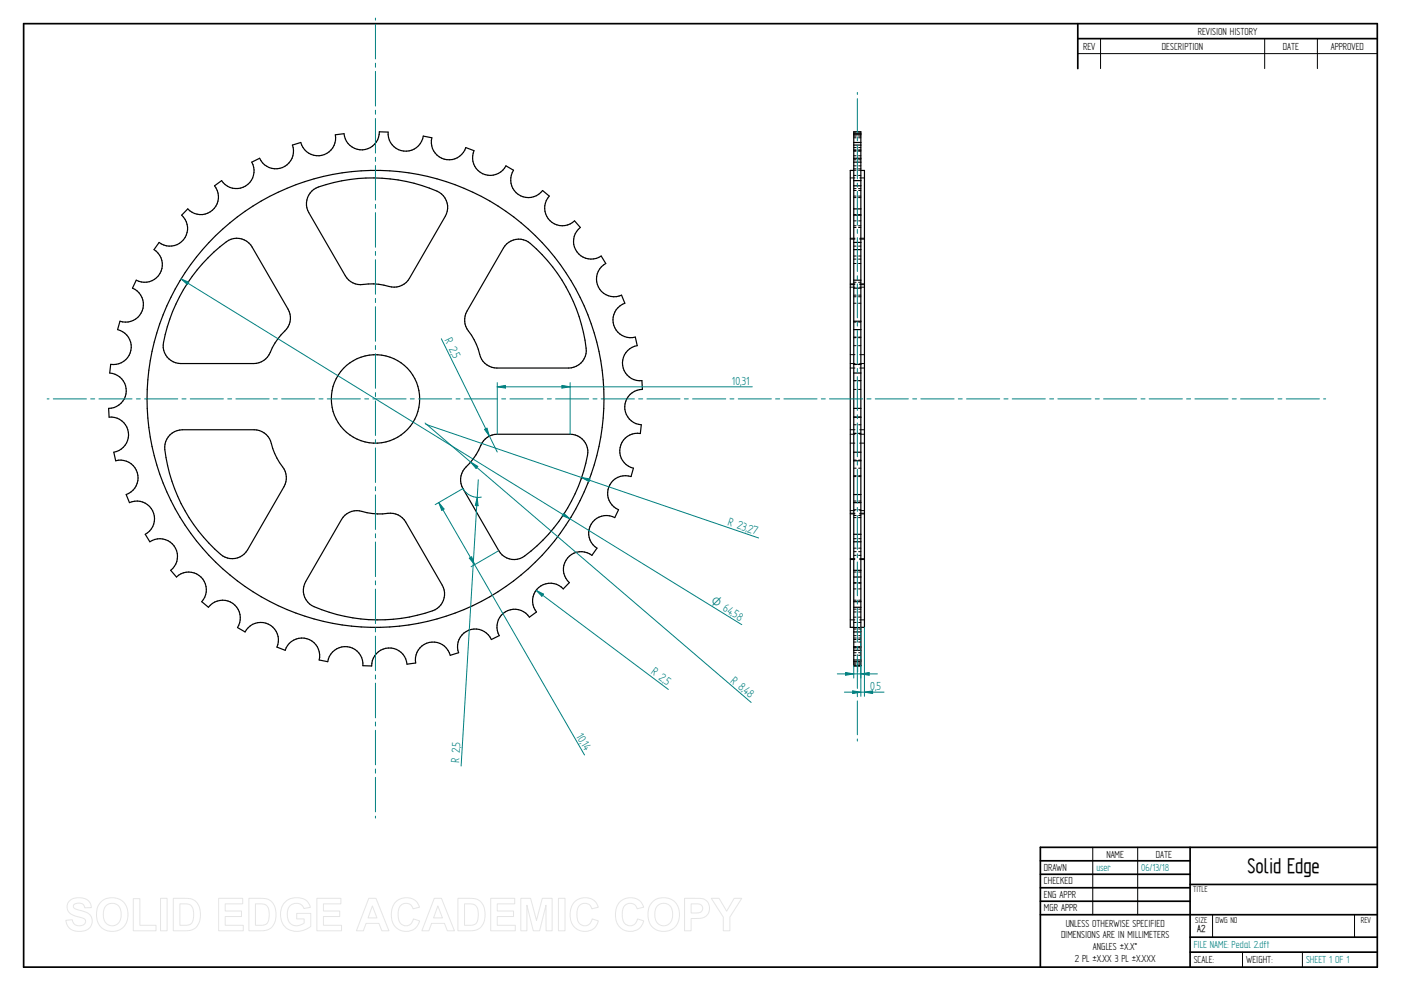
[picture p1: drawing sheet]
<svg xmlns="http://www.w3.org/2000/svg" width="594mm" height="420mm" viewBox="0 0 594 420" stroke-linecap="round" stroke-linejoin="round" font-family="sans-serif">
<g fill="none" stroke="#000" stroke-width=".72">
<path d="M10 10h574v400h-574zM457 10v19.1M457 16.4h127M504.6 359.2v50.8M584 359.2h-142.9v50.8M441.1 365h63.5M441.1 370.7h63.5M441.1 376.4h63.5M504.6 375h79.4M441.1 382.1h63.5M441.1 387.8h142.9M504.6 397.3h79.4"/>
<path d="M504.6 403.7h79.4"/>
</g>
<g fill="none" stroke="#000" stroke-width=".42">
<path d="M466.7 16.4v12.7M536.3 16.4v12.7M558.6 16.4v12.7M457 22.7h127M362 57.7h1M362 56h1M362 58.4h1M364.1 56h.9M364.1 58.4h.9M364.1 57.7h.9M360.5 75.4h2M362 62.6h1"/>
<path d="M362 70.3h1M362 63.9h1M362 72.2h1M362 66h1M362 63.5h1M362 64.1h1M362 67.7h1M362 74.4h1M362 80h1M362 71.6h1M364.1 63.9h.9M364.1 72.2h.9"/>
<path d="M364.1 66h.9M364.1 63.5h.9M364.1 64.1h.9M364.1 67.7h.9M364.1 74.4h.9M364.1 80h.9M364.1 71.6h.9M364.1 62.6h.9M364.1 70.3h.9M364.6 75.4h2M362 80.8h1M362 93.6h1"/>
<path d="M362 83.1h1M362 96.4h1M362 83.8h1M362 95.7h1M362 91h1M364.1 83.1h.9M364.1 96.4h.9M364.1 83.8h.9M364.1 95.7h.9M364.1 91h.9M364.1 80.8h.9M364.1 93.6h.9"/>
<path d="M360.5 101h2M360.5 101.4h2M362 108.5h1M362 111.7h1M362 109.9h1M362 119.7h1M362 104.4h1M364.1 111.7h.9M364.1 109.9h.9M364.1 119.7h.9M364.1 104.4h.9M364.1 108.5h.9"/>
<path d="M364.6 101h2M364.6 101.4h2M360.5 120.7h2M360.5 120.4h2M360.5 121.8h2M362 125.1h1M362 128.6h1M362 125.8h1M362 136.6h1M364.1 128.6h.9M364.1 125.8h.9M364.1 136.6h.9"/>
<path d="M364.1 125.1h.9M364.5 120.7h2.1M364.5 121.8h2.1M364.6 120.4h2M360.5 154.1h2M360.5 156h2M360.5 150.4h2M362 142.9h1M362 146.6h1M362 143.2h1M362 154.6h1M364.1 146.6h.9"/>
<path d="M364.1 143.2h.9M364.1 154.6h.9M364.1 142.9h.9M364.6 154.1h2M364.6 156h2M364.6 150.4h2M362 161.4h1M362 165.1h1M362 176.8h1M364.1 165.1h.9M364.1 161.4h.9M364.1 176.8h.9"/>
<path d="M360.5 182.2h2M360.5 184.1h2M360.5 187.9h2M362 180.1h1M362 198.5h1M362 183.8h1M362 183.7h1M362 195.1h1M364.1 183.8h.9M364.1 180.1h.9M364.1 198.5h.9M364.1 183.7h.9"/>
<path d="M364.1 195.1h.9M364.5 187.9h2.1M364.6 182.2h2M364.6 184.1h2M360.5 217.6h2M360.5 217.9h2M360.5 216.5h2M362 216.1h1M362 202.1h1M362 219.5h1M362 201.7h1M362 218.6h1"/>
<path d="M362 212.4h1M364.1 202.1h.9M364.1 219.5h.9M364.1 216.1h.9M364.1 201.7h.9M364.1 218.6h.9M364.1 212.4h.9M364.5 217.9h2.1M364.6 217.6h2M364.6 216.5h2M360.5 236.9h2M360.5 237.2h2"/>
<path d="M362 232.4h1M362 235.5h1M362 233.9h1M362 228.4h1M364.1 235.5h.9M364.1 232.4h.9M364.1 233.9h.9M364.1 228.4h.9M364.5 236.9h2.1M364.5 237.2h2.1M362 247h1M362 259.5h1"/>
<path d="M362 249.7h1M362 247.3h1M362 258.3h1M362 254.5h1M362 242.5h1M364.1 249.7h.9M364.1 247h.9M364.1 259.5h.9M364.1 247.3h.9M364.1 258.3h.9M364.1 254.5h.9M364.1 242.5h.9"/>
<path d="M360.5 262.8h2M362 269.5h1M362 261.7h1M362 276.7h1M362 271.1h1M362 277.8h1M362 266.7h1M362 272.2h1M362 274.7h1M362 274.2h1M362 270.5h1M362 263.9h1"/>
<path d="M364.1 261.7h.9M364.1 271.1h.9M364.1 277.8h.9M364.1 269.5h.9M364.1 276.7h.9M364.1 266.7h.9M364.1 272.2h.9M364.1 274.7h.9M364.1 274.2h.9M364.1 270.5h.9M364.1 263.9h.9M364.5 262.8h2.1"/>
<path d="M362 281.1h1M362 281.6h1M364.1 281.6h.9M364.1 281.1h.9M463.4 359.2v28.6M482.4 359.2v28.6M514.2 387.9v9.4M574.4 387.9v9.4M526.9 403.7v6.3M552.3 403.7v6.3"/>
</g>
<g fill="none" stroke="#000" stroke-width=".51">
<path d="M362 57.1h3M362 55.9h3v226.5h-3zM362 56.7h3M362 72.3h-1.5v193.7h1.5M362 60.4h3M362 78.8h3M362 68.7h3M362 76.6h3M362 61.5h3M362 67.1h3M365 72.3h1.6v193.7h-1.6M79.6 88.6a7.5 7.5 0 0 0 10.4 .6 7.5 7.5 0 0 0 1-10.4l3-2.2 .7 .9a7.5 7.5 0 0 0 9.9 1 7.5 7.5 0 0 0 2.2-9.8l3.3-1.6 .6 1a7.5 7.5 0 0 0 9.6 2.7 7.5 7.5 0 0 0 3.7-9.3l3.5-1.1 .4 1.1a7.5 7.5 0 0 0 9.1 4.2 7.5 7.5 0 0 0 5.2-8.6l3.7-.4 .2 1.1a7.5 7.5 0 0 0 8.2 5.7 7.5 7.5 0 0 0 6.6-7.6l3.7 .1v1.1a7.5 7.5 0 0 0 7.2 7 7.5 7.5 0 0 0 7.7-6.4l3.6 .7-.2 1.2a7.5 7.5 0 0 0 6 8 7.5 7.5 0 0 0 8.6-5l3.5 1.3-.3 1a7.5 7.5 0 0 0 4.5 9 7.5 7.5 0 0 0 9.3-3.6l3.3 1.9-.6 1a7.5 7.5 0 0 0 3 9.5 7.5 7.5 0 0 0 9.9-1.9l2.8 2.3-.7 .9a7.5 7.5 0 0 0 1.4 9.9 7.5 7.5 0 0 0 10-.3l2.5 2.8-.9 .8a7.5 7.5 0 0 0-.2 10 7.5 7.5 0 0 0 9.9 1.3l2 3.2-1 .7a7.5 7.5 0 0 0-1.9 9.8 7.5 7.5 0 0 0 9.6 2.9l1.4 3.5-1.1 .4a7.5 7.5 0 0 0-3.4 9.4 7.5 7.5 0 0 0 8.9 4.5l.8 3.7-1.1 .2a7.5 7.5 0 0 0-5 8.7 7.5 7.5 0 0 0 8.1 5.9l.2 3.7-1.1 .1a7.5 7.5 0 0 0-6.4 7.7 7.5 7.5 0 0 0 7 7.2l-.4 3.7-1.1-.1a7.5 7.5 0 0 0-7.5 6.6 7.5 7.5 0 0 0 5.7 8.2l-1 3.6-1.2-.3a7.5 7.5 0 0 0-8.5 5.3 7.5 7.5 0 0 0 4.4 9l-1.6 3.4-1.1-.5a7.5 7.5 0 0 0-9.2 3.8 7.5 7.5 0 0 0 2.7 9.6l-2.1 3.1-.9-.7a7.5 7.5 0 0 0-9.8 2.3 7.5 7.5 0 0 0 1.1 9.9l-2.6 2.7-.8-.8a7.5 7.5 0 0 0-10 .6 7.5 7.5 0 0 0-.5 10l-3 2.2-.7-.9a7.5 7.5 0 0 0-10-1.1 7.5 7.5 0 0 0-2.1 9.8l-3.3 1.6-.6-1a7.5 7.5 0 0 0-9.6-2.7 7.5 7.5 0 0 0-3.7 9.3l-3.6 1.1-.4-1a7.5 7.5 0 0 0-9-4.3 7.5 7.5 0 0 0-5.2 8.6l-3.7 .5-.2-1.1a7.5 7.5 0 0 0-8.3-5.7 7.5 7.5 0 0 0-6.5 7.6l-3.7-.2v-1.1a7.5 7.5 0 0 0-7.2-7 7.5 7.5 0 0 0-7.7 6.4l-3.7-.7 .2-1.1a7.5 7.5 0 0 0-5.9-8 7.5 7.5 0 0 0-8.7 5l-3.5-1.3 .4-1.1a7.5 7.5 0 0 0-4.5-8.9 7.5 7.5 0 0 0-9.4 3.5l-3.2-1.8 .6-1.1a7.5 7.5 0 0 0-3.1-9.5 7.5 7.5 0 0 0-9.8 2l-2.9-2.4 .7-.9a7.5 7.5 0 0 0-1.4-9.9 7.5 7.5 0 0 0-10 .3l-2.4-2.8 .8-.8a7.5 7.5 0 0 0 .3-10 7.5 7.5 0 0 0-10-1.3l-1.9-3.2 1-.6a7.5 7.5 0 0 0 1.8-9.8 7.5 7.5 0 0 0-9.5-3l-1.4-3.4 1.1-.5a7.5 7.5 0 0 0 3.4-9.4 7.5 7.5 0 0 0-8.9-4.4l-.8-3.7 1.1-.3a7.5 7.5 0 0 0 4.9-8.6 7.5 7.5 0 0 0-8-5.9l-.2-3.8h1.1a7.5 7.5 0 0 0 6.3-7.8 7.5 7.5 0 0 0-7-7.1l.4-3.7 1.2 .1a7.5 7.5 0 0 0 7.5-6.7 7.5 7.5 0 0 0-5.7-8.2l1-3.5 1.1 .3a7.5 7.5 0 0 0 8.5-5.3 7.5 7.5 0 0 0-4.3-9l1.6-3.4 1 .5a7.5 7.5 0 0 0 9.3-3.9 7.5 7.5 0 0 0-2.8-9.6l2.2-3 .9 .6a7.5 7.5 0 0 0 9.8-2.2 7.5 7.5 0 0 0-1.2-10z"/>
<path d="M132.2 81a11.8 11.8 0 0 1 6.1-2.7 69.1 69.1 0 0 1 48 3.3 7.5 7.5 0 0 1 2.5 10.1l-15.2 26.3a7.6 7.6 0 0 1-8.6 3.5 26.9 26.9 0 0 0-12.1-.8 7.5 7.5 0 0 1-6.5-3.8l-15.5-26.8a7.5 7.5 0 0 1 1.3-9.1zM362 91.2h3M362 88.6h3M88.2 109.3l2.5-2.4a23.8 23.8 0 0 1 7.3-5.5 7.4 7.4 0 0 1 8.9 3.4l15.3 26.3a7.5 7.5 0 0 1-1.4 9.2 27.9 27.9 0 0 0-6.7 10.1 7.5 7.5 0 0 1-6.5 3.7h-30.9a7.5 7.5 0 0 1-7.4-8.9 69.8 69.8 0 0 1 18.9-35.9zM214.8 103.4a7.5 7.5 0 0 1 10.1-.2 69.6 69.6 0 0 1 23.7 45.6 7.5 7.5 0 0 1-7.5 7.2h-30.4a7.6 7.6 0 0 1-7.3-5.8 27.8 27.8 0 0 0-5.4-10.8 7.7 7.7 0 0 1 0-7.5l15.5-26.7zM362 105.8h3M362 118.8h3M362 102.8h3M362 139.7h3M362 122.2h3M362 136.2h3M362 158.2h3"/>
<path d="M362 154.5h3M362 176.9h3M362 173.1h3M72.1 184.3a7.6 7.6 0 0 1 5.2-2.1h30.5a7.6 7.6 0 0 1 7.3 5.8 28.4 28.4 0 0 0 5.4 10.9l.7 2.1a7.4 7.4 0 0 1-.8 5.3l-15.4 26.8a7.5 7.5 0 0 1-11.5 1.9 69 69 0 0 1-23.7-45.5 7.4 7.4 0 0 1 2.3-5.2zM205.8 186.1l.8-.7a7.6 7.6 0 0 1 4.3-1.3h30.9a7.5 7.5 0 0 1 7.3 8.9 69 69 0 0 1-27.6 43.3 7.5 7.5 0 0 1-10-2.8l-15.2-26.4a7.5 7.5 0 0 1 1.3-9.1 27.9 27.9 0 0 0 6.8-10.2zM362 195.4h3M362 191.7h3M146.2 218.5l.9-.7a8.6 8.6 0 0 1 8.6-.4 44.6 44.6 0 0 0 11 .3 7.5 7.5 0 0 1 5.3 3.6l15.5 26.8a7.5 7.5 0 0 1-4 10.9 69 69 0 0 1-51.3-2.3 7.6 7.6 0 0 1-2.6-10.1l15.2-26.3zM362 213.1h3M362 209.7h3M362 229.7h3M362 226.5h3"/>
<path d="M362 257.5h3M362 244.6h3M362 255.1h3M362 241.8h3M362 275.7h3M362 279.8h3M362 267.9h3M362 274.4h3M362 266.1h3M362 280.5h3M362 282.2h3"/>
<circle cx="159.2" cy="169.1" r="18.7"/>
<circle cx="159.2" cy="169.1" r="96.9"/>
</g>
<g fill="none" stroke="#008080" stroke-width=".42">
<path d="M159.2 7.7v.9M159.2 10.3v14.7M159.2 26.8v1.7M159.2 30.3v14.7M363.6 39.2v.8M159.2 46.7v1.7M159.2 50.2v14.7M363.6 41.8v14.4M363.6 58v1.7M159.2 66.7v1.7M159.2 70.2v14.6M363.6 61.5v14.3"/>
<path d="M363.6 77.6v1.7M159.2 86.7v1.6M159.2 90.1v14.7M363.6 81.1v14.4M363.6 97.3v1.7M159.2 106.6v1.7M159.2 110.1v14.7M363.6 100.8v14.3M363.6 116.9v1.7M159.2 126.5v1.8M159.2 130v14.7M363.6 120.4v14.3"/>
<path d="M363.6 136.6v1.7M159.2 146.5v1.7M159.2 150v14.6M363.6 140v14.4M363.6 156.2v1.7M363.6 159.7v14.3M20 169.1h.8M22.6 169.1h14.1M38.4 169.1h1.8M41.9 169.1h14.1M57.8 169.1h1.7M61.3 169.1h14.1"/>
<path d="M77.2 169.1h1.7M80.7 169.1h14M96.6 169.1h1.6M100 169.1h14.1M115.9 169.1h1.7M119.4 169.1h14.1M135.2 169.1h1.8M138.8 169.1h14M154.6 169.1h1.7M158.1 169.1h14.1M159.2 166.5v1.6M159.2 170v14.6"/>
<path d="M174 169.1h1.7M177.5 169.1h14.1M193.4 169.1h1.7M196.8 169.1h14.1M212.7 169.1h1.7M216.2 169.1h14.1M232.1 169.1h1.7M235.6 169.1h14M251.5 169.1h1.6M254.9 169.1h14.1M270.8 169.1h1.7M274.3 169.1h14.1"/>
<path d="M290.2 169.1h1.7M293.7 169.1h14.1M309.5 169.1h1.7M313 169.1h14.1M328.9 169.1h1.7M332.4 169.1h14M348.3 169.1h1.7M351.7 169.1h14.1M363.6 175.9v1.6M363.6 179.3v14.4M367.6 169.1h1.8M371.1 169.1h14.1"/>
<path d="M387 169.1h1.7M390.5 169.1h14.1M406.4 169.1h1.6M409.9 169.1h14M425.7 169.1h1.7M429.2 169.1h14.1M445.1 169.1h1.7M448.6 169.1h14.1M464.4 169.1h1.8M467.9 169.1h14.1M483.8 169.1h1.7M487.3 169.1h14.1"/>
<path d="M503.2 169.1h1.7M506.7 169.1h14M522.5 169.1h1.7M526 169.1h14.1M541.9 169.1h1.7M545.4 169.1h14.1M561.2 169.1h.9M159.2 186.4v1.7M159.2 189.9v14.7M363.6 195.5v1.7M363.6 199v14.3M159.2 206.3v1.8"/>
<path d="M159.2 209.8v14.7M363.6 215.1v1.7M363.6 218.6v14.4M159.2 226.3v1.7M159.2 229.8v14.7M363.6 234.8v1.7M363.6 238.3v14.3M159.2 246.3v1.6M159.2 249.8v14.6M363.6 254.4v1.7M363.6 257.9v14.3M159.2 266.2v1.7"/>
<path d="M159.2 269.7v14.7M363.6 274v1.8M363.6 277.5v14.4M365 266v29.2M366.6 266v29.2M159.2 286.2v1.7M159.2 289.6v14.7M361.6 292.9l3.4 .6-3.4 .5zM363.6 293.7v1.7M363.6 297.2v14.3M159.2 306.1v1.7M159.2 309.6v14.7"/>
<path d="M363.6 313.3v.9M159.2 326.1v1.7M159.2 329.6v14.6M159.2 346v.8"/>
</g>
<path d="M361.6 292.9l3.4 .6-3.4 .5z" fill="#008080"/>
<path d="M366.6 293.5l3.4-.6v1.1z" fill="none" stroke="#008080" stroke-width=".42"/>
<path d="M366.6 293.5l3.4-.6v1.1z" fill="#008080"/>
<path d="M358 293.5h16.9M358.6 285.1l3.4 .6-3.4 .6zM362 282.2v5.3M365 282.2v5.3" fill="none" stroke="#008080" stroke-width=".42"/>
<path d="M358.6 285.1l3.4 .6-3.4 .6z" fill="#008080"/>
<path d="M365 285.7l3.5-.6v1.2z" fill="none" stroke="#008080" stroke-width=".42"/>
<path d="M365 285.7l3.5-.6v1.2z" fill="#008080"/>
<path d="M227.3 250.3l56.1 42M227.3 250.3l3.2 1.6-.7 .9zM355 285.7h17.1" fill="none" stroke="#008080" stroke-width=".42"/>
<path d="M227.3 250.3l3.2 1.6-.7 .9z" fill="#008080"/>
<path d="M76.8 118.3l237.7 146.5M76.8 118.3l3.2 1.3-.5 1z" fill="none" stroke="#008080" stroke-width=".42"/>
<path d="M76.8 118.3l3.2 1.3-.5 1z" fill="#008080"/>
<path d="M239 217.6l2.7 2.4-3.3-1.4z" fill="none" stroke="#008080" stroke-width=".42"/>
<path d="M239 217.6l2.7 2.4-3.3-1.4z" fill="#008080"/>
<path d="M180.6 179.9l141.1 48.2M246.6 202.5l3.5 .5-.3 1.2z" fill="none" stroke="#008080" stroke-width=".42"/>
<path d="M246.6 202.5l3.5 .5-.3 1.2z" fill="#008080"/>
<path d="M196.3 207.1l-11.8 6.9M199 236.6l1-.5 1.2 3.3zM211.5 233.5l-11.7 6.8" fill="none" stroke="#008080" stroke-width=".42"/>
<path d="M199 236.6l1-.5 1.2 3.3z" fill="#008080"/>
<path d="M186 213.1l2.3 2.7-1 .6z" fill="none" stroke="#008080" stroke-width=".42"/>
<path d="M186 213.1l2.3 2.7-1 .6z" fill="#008080"/>
<path d="M210.9 162.2v21.9M210.9 164l3.4-.6v1.1zM241.8 162.2v21.9M186 213.1l61.9 107" fill="none" stroke="#008080" stroke-width=".42"/>
<path d="M210.9 164l3.4-.6v1.1z" fill="#008080"/>
<path d="M238.3 163.4l3.5 .6-3.5 .5z" fill="none" stroke="#008080" stroke-width=".42"/>
<path d="M238.3 163.4l3.5 .6-3.5 .5z" fill="#008080"/>
<path d="M180.2 179.4l138.3 118.4M210.9 164h108.1M199.6 195.9l3 1.8-.7 .9z" fill="none" stroke="#008080" stroke-width=".42"/>
<path d="M199.6 195.9l3 1.8-.7 .9z" fill="#008080"/>
<path d="M187.1 143.6l23.8 48M205.4 182l1.1-.5 1 3.4z" fill="none" stroke="#008080" stroke-width=".42"/>
<path d="M205.4 182l1.1-.5 1 3.4z" fill="#008080"/>
<path d="M196.3 207.1a7.5 7.5 0 0 0 7.8 3.7M202.3 210.9l.4 3.5-1.2-.1zM202.8 203.4l-7.3 121.4" fill="none" stroke="#008080" stroke-width=".42"/>
<path d="M202.3 210.9l.4 3.5-1.2-.1z" fill="#008080"/>
<g fill="none" stroke="#e6e6e6" stroke-width=".42">
<path d="M29.6 381.8a6.5 6.5 0 0 1 8.5 .8l.6 2.2-2.8 .1a2.7 2.7 0 0 0-2.1-2 2.7 2.7 0 0 0-2.7 1.1 1.87 1.87 0 0 0 2.2 1.8l1.4 .4a4.4 4.4 0 0 1 4 6.2 6.4 6.4 0 0 1-9.1 1.3l-1.2-1.8-.5-1.7 2.7-.3a2.94 2.94 0 0 0 2.6 2.6 2.94 2.94 0 0 0 3.1-1.9 2.67 2.67 0 0 0-2.9-1.8 4.9 4.9 0 0 1-5-4.3l.4-1.6zM42.8 382.4a6.9 6.9 0 0 1 8.3-.8 6.9 6.9 0 0 1 3 7.7 6.7 6.7 0 0 1-8 5.5 6.7 6.7 0 0 1-5.1-8.3 6.1 6.1 0 0 1 1.8-4.1zM44.8 384.2a3.9 3.9 0 0 1 4.6-.8 3.9 3.9 0 0 1 2 4.3 3.8 3.8 0 0 1-1.9 4.3 3.8 3.8 0 0 1-4.6-.7 6.6 6.6 0 0 1-.1-7.1zM56.5 381h2.8v11.3h6.9v2.3h-9.7zM68.1 380.9h2.8v13.7h-2.8zM73.5 380.9h5a5.9 5.9 0 0 1 6.5 7 5.9 5.9 0 0 1-6.3 6.7h-5.2zM76.3 383.2h1.8a3.4 3.4 0 0 1 4 3.9v1.2a3.2 3.2 0 0 1-3.8 4h-2zM92.7 380.9h10.2v2.3h-7.4v3h6.9v2.4h-6.9v3.7h7.7v2.3h-10.5zM105.5 380.9h5.1a5.9 5.9 0 0 1 6.4 7 5.9 5.9 0 0 1-6.3 6.7h-5.2zM108.3 383.2h1.9a3.4 3.4 0 0 1 4 3.9v1.2a3.2 3.2 0 0 1-3.8 4h-2.1zM120.9 382.4a7.3 7.3 0 0 1 9.7 .1l1 2.2-2.7 .5a3.7 3.7 0 0 0-4.6-2 3.7 3.7 0 0 0-2.5 4.4 4.2 4.2 0 0 0 2.2 4.5 4.2 4.2 0 0 0 5-.8v-1.7h-3.2v-2.3h6v5.4a8.1 8.1 0 0 1-11.8-.8 8.3 8.3 0 0 1 .9-9.5zM134.4 380.9h10.2v2.3h-7.4v3h6.9v2.4h-6.9v3.7h7.6v2.3h-10.4z"/>
<path d="M156.4 380.9h3l5.5 13.7h-3l-1.2-3.1h-5.5l-1.1 3.1h-3zM157.9 384.1l1.9 5.1h-3.7zM167.7 382.5a6 6 0 0 1 10.2 2.1l-2.8 .7a3.2 3.2 0 0 0-3.9-2.2 3.2 3.2 0 0 0-2.4 3.8 4.6 4.6 0 0 0 2.5 5.5 3.2 3.2 0 0 0 4-2.8l2.6 .8a6.1 6.1 0 0 1-7.2 4.3 6.1 6.1 0 0 1-4.8-6.8 7.7 7.7 0 0 1 1.8-5.4zM184.1 380.9h3.1l5.5 13.7h-3l-1.2-3.1h-5.5l-1.1 3.1h-3zM185.7 384.1l1.9 5.1h-3.8zM194.2 380.9h5a5.9 5.9 0 0 1 6.5 7 5.9 5.9 0 0 1-6.3 6.7h-5.2zM197 383.2h1.8a3.4 3.4 0 0 1 4 3.9v1.2a3.2 3.2 0 0 1-3.8 4h-2zM208.1 380.9h10.2v2.3h-7.4v3h6.9v2.4h-6.9v3.7h7.6v2.3h-10.4zM220.8 380.9h4.2l2.5 9.3 2.4-9.3h4.2v13.7h-2.5l-.1-10.8-2.7 10.8h-2.7l-2.7-10.8v10.8h-2.6zM236.8 380.9h2.8v13.7h-2.8zM243.5 382.5a6 6 0 0 1 10.2 2.1l-2.8 .7a3.2 3.2 0 0 0-3.8-2.2 3.2 3.2 0 0 0-2.4 3.8 4.6 4.6 0 0 0 2.4 5.5 3.2 3.2 0 0 0 4-2.8l2.6 .8a6.1 6.1 0 0 1-7.2 4.3 6.1 6.1 0 0 1-4.7-6.8 7.7 7.7 0 0 1 1.7-5.4zM262.7 382.5a6 6 0 0 1 10.2 2.1l-2.7 .7a3.2 3.2 0 0 0-3.9-2.2 3.2 3.2 0 0 0-2.4 3.8 4.6 4.6 0 0 0 2.4 5.5 3.2 3.2 0 0 0 4-2.8l2.7 .8a6.1 6.1 0 0 1-7.2 4.3 6.1 6.1 0 0 1-4.8-6.8 7.7 7.7 0 0 1 1.7-5.4z"/>
<path d="M276.7 382.4a6.9 6.9 0 0 1 8.3-.8 6.9 6.9 0 0 1 3 7.7 6.7 6.7 0 0 1-8.1 5.5 6.7 6.7 0 0 1-5.1-8.3 6.1 6.1 0 0 1 1.9-4.1zM278.7 384.2a3.9 3.9 0 0 1 4.6-.8 3.9 3.9 0 0 1 1.9 4.3 3.8 3.8 0 0 1-1.8 4.3 3.8 3.8 0 0 1-4.7-.7 6.6 6.6 0 0 1 0-7.1zM290.3 380.9h5.2a4.4 4.4 0 0 1 5.4 4.3 4.4 4.4 0 0 1-5.4 4.2h-2.4v5.2h-2.8zM293.1 383.2h1.8a2.1 2.1 0 0 1 2.6 .6 2.1 2.1 0 0 1 0 2.6 3.4 3.4 0 0 1-2.9 .7h-1.5zM301.6 380.9h3.3l3.2 5.4 3.2-5.4h3.2l-5 7.9v5.8h-2.8v-5.8z"/>
</g>
<text font-size="10.1" x="529" y="370.2">Solid Edge</text>
<g font-size="5.6" fill="#008080">
<text x="188.5" y="144.4" transform="rotate(64 188.5 144.4)">R 2,</text>
<text x="191.6" y="150.6" transform="rotate(64 191.6 150.6)">5</text>
<text x="310.4" y="163.1">10,31</text>
<text x="308.3" y="222.6" transform="rotate(19 308.3 222.6)">R 23,</text>
<text x="316.6" y="225.4" transform="rotate(19 316.6 225.4)">27</text>
<text x="310.3" y="261.2" transform="rotate(32 310.3 261.2)">58</text>
<text x="275.8" y="285.5" transform="rotate(37 275.8 285.5)">R 2,</text>
<text x="362.8" y="284.9">1</text>
<text x="281.4" y="289.7" transform="rotate(37 281.4 289.7)">5</text>
<text x="309.5" y="289" transform="rotate(40 309.5 289)">R 8,</text>
<text x="314.9" y="293.5" transform="rotate(40 314.9 293.5)">48</text>
<text x="369" y="292.6">0,5</text>
<text x="244.2" y="312" transform="rotate(60 244.2 312)">10,</text>
<text x="195.2" y="316.6" transform="rotate(-87 195.2 316.6)">5</text>
<text x="246.2" y="315.6" transform="rotate(60 246.2 315.6)">14</text>
<text x="194.7" y="323.5" transform="rotate(-87 194.7 323.5)">R 2,</text>
</g>
<text font-size="5.4" fill="#008080" x="301.1" y="255.6" transform="rotate(32 301.1 255.6)">O 64,</text>
<g font-size="4.9">
<text x="507.9" y="14.7">REVISION HISTORY</text>
<text x="459.3" y="21">REV</text>
<text x="492.7" y="21">DESCRIPTION</text>
<text x="544" y="21">DATE</text>
<text x="564.3" y="21">APPROVED</text>
<text x="469.1" y="363.6">NAME</text>
<text x="490.1" y="363.6">DATE</text>
<text x="442.7" y="369.3">DRAWN</text>
<text x="442.7" y="375">CHECKED</text>
<text x="442.7" y="380.7">ENG APPR</text>
<text x="442.7" y="386.4">MGR APPR</text>
<text x="451.9" y="392.9">UNLESS OTHERWISE SPECIFIED</text>
<text x="449.9" y="397.9">DIMENSIONS ARE IN MILLIMETERS</text>
<text x="455.7" y="407.8">2 PL ±X.XX 3 PL ±X.XXX</text>
<text x="463.5" y="402.9">ANGLES ±X.X°</text>
<text x="506.2" y="408.3">SCALE:</text>
<text x="528.4" y="408.3">WEIGHT:</text>
</g>
<g font-size="4.9" fill="#008080">
<text x="464.9" y="369.3">user</text>
<text x="483.9" y="369.3">06/13/18</text>
<text x="506.2" y="402">FILE NAME: Pedal 2.dft</text>
<text x="553.8" y="408.4">SHEET 1 OF 1</text>
</g>
<text font-size="4.8" x="507.7" y="395.3">A2</text>
<g font-size="4.1">
<text x="505.9" y="378.3">TITLE</text>
<text x="506.9" y="391.1">SIZE</text>
<text x="515.4" y="391.1">DWG NO</text>
<text x="577" y="391.1">REV</text>
</g>
</svg>
